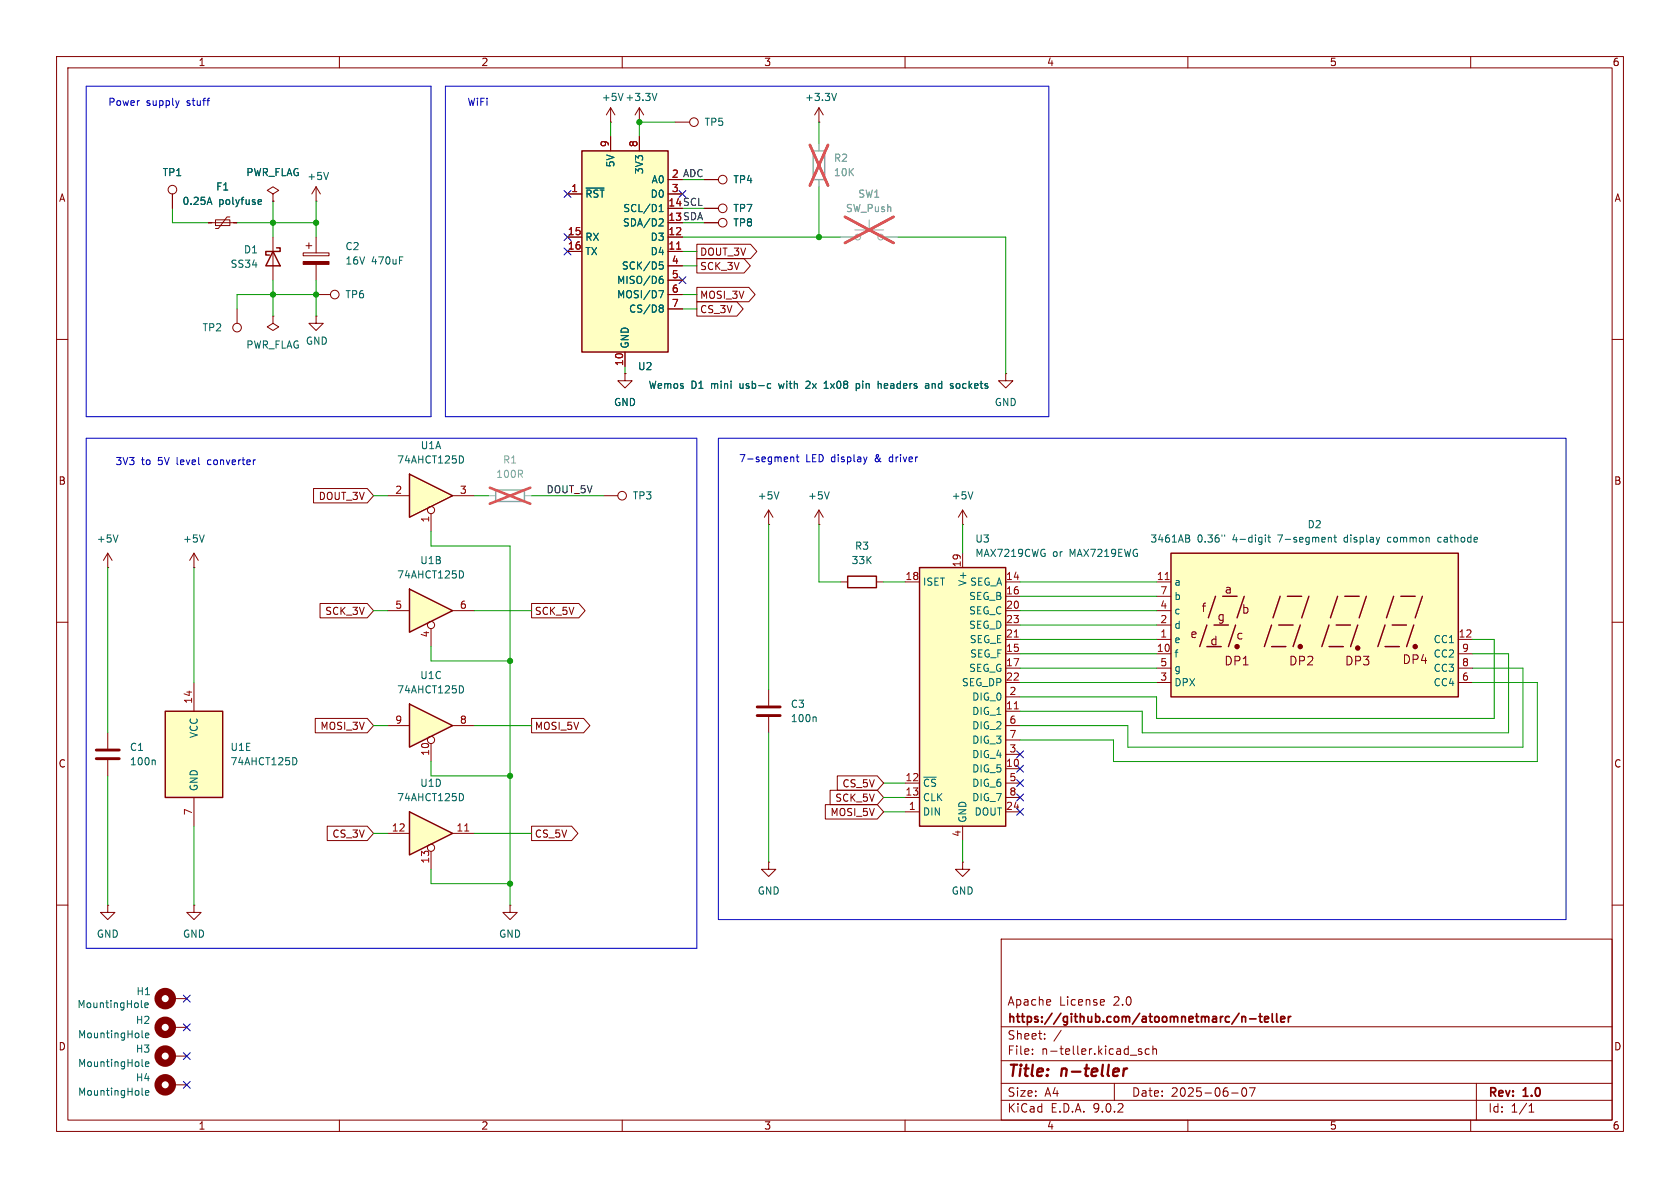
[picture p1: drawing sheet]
<svg xmlns="http://www.w3.org/2000/svg" width="297mm" height="210mm" viewBox="0 0 297 210" stroke-linecap="round" stroke-linejoin="round" font-family="sans-serif">
<g fill="none" stroke="#840000" stroke-width=".18">
<path d="M10 10h277v190h-277zM12 12h273v186h-273zM60 10v2M110 10v2M160 10v2M210 10v2M260 10v2M48.3 41.9v7.6M10 60h2M285 60h2M106.7 87.6h2.5M135.9 92.7h.1"/>
<path d="M135.9 90.2l-.8 1.2M135.9 90.2l.8 1.2M135.9 90.2v2.5M10 110h2M285 110h2M10 160h2M90.2 160v1.3h1.2l-1.2 1.3-1.3-1.3h1.3M90.2 160h.1M177 166h108v32h-108zM185.7 176.8v.3l-.7 .1M195 176.7l.2 .4-.7 .1M195.2 177.6l-.2 .1"/>
<path d="M285 160h2M60 198v2M110 198v2M160 198v2M177 194.5h108M177 191.5h108M177 187.5h108M177 181.5h108M182.5 186.3v.1M182.5 185.5v.1M184.7 183.6v.1M184.7 182.8v.1"/>
<path d="M187.6 182.1l-1.3 2M197 191.5v3M199.8 186.5h1.2M201.8 185.5l-.3-.1-.3 .2 .1 .2 .5 .2v.3h-.6M203.2 185.5l-.5-.1-.2 .3v.4l.1 .2h.6M203.8 185.5l.2-.1 .4 .1 .1 .9M203.8 184.9v1.5M210 198v2M217.7 193.2h1.2M219.7 192.4l.2-.1a.81 .81 0 0 1 .6 .6 .81 .81 0 0 1-.3 .8l-.2 .1a.81 .81 0 0 1-.3-1.4zM220.9 192.3h1l-.7 1.5M260 198v2"/>
<path d="M261 191.5v6.5M270.3 196.6h.9M270.3 195.5l.4-.4v1.5"/>
<circle cx="110" cy="87.6" r=".76"/>
</g>
<path d="M198.7 188.9l-.2 1.3M199.3 188.9l-.4 .1-.2 .3" fill="none" stroke="#840000" stroke-width=".4"/>
<path d="M219.6 179.7v1M219.6 179.8l.2-.1 .3 .1 .1 .9M222.6 179.7h.5M222.8 179.2v1.3l.3 .2M224.9 179.2v1.3l.2 .2M225.7 179.2v1.3l.2 .2M227.8 179.7v1M228.2 179.7l-.3 .1-.1 .2M220.9 180.1h1.2M223.6 180.2l.7-.2-.1-.2-.4-.1-.2 .2v.7h.6M226.4 180.2l.7-.2v-.2l-.5-.1-.2 .2 .1 .7h.6" fill="none" stroke="#840000" stroke-width=".3"/>
<path d="M137.7 86.9l-.4 1.3" fill="none" stroke="#006464" stroke-width=".18"/>
<path d="M48.3 44.5l1.2 2.5h-2.5zM48.9 43.8h.6v.7h-2.5v.6h.6" fill="none" stroke="#840000" stroke-width=".25"/>
<path d="M72.4 124.5l7.6 3.8-7.6 3.8z" fill="#ffffc2"/>
<path d="M72.4 124.5l7.6 3.8-7.6 3.8z" fill="none" stroke="#840000" stroke-width=".25"/>
<g fill="none" stroke="#840000" stroke-width=".18">
<path d="M68.6 128.3h3.8M76.2 131.4v3.2M80 128.3h3.8"/>
<circle cx="76.2" cy="130.8" r=".63"/>
</g>
<path d="M81.5 121.2a.68 .68 0 0 1 .5 .7 .68 .68 0 0 1-.5 .6" fill="none" stroke="#006464" stroke-width=".18"/>
<path d="M72.4 143.5l7.6 3.8-7.6 3.8z" fill="#ffffc2"/>
<path d="M72.4 143.5l7.6 3.8-7.6 3.8z" fill="none" stroke="#840000" stroke-width=".25"/>
<g fill="none" stroke="#840000" stroke-width=".18">
<path d="M68.6 147.3h3.8M76.2 150.5v3.2M80 147.3h3.8"/>
<circle cx="76.2" cy="149.9" r=".63"/>
</g>
<path d="M82.2 146.9h.7" fill="none" stroke="#a90000" stroke-width=".18"/>
<path d="M81.5 140.3a.68 .68 0 0 1 .5 .6 .68 .68 0 0 1-.5 .6" fill="none" stroke="#006464" stroke-width=".18"/>
<path d="M72.4 83.8l7.6 3.8-7.6 3.8z" fill="#ffffc2"/>
<path d="M72.4 83.8l7.6 3.8-7.6 3.8zM149.9 101.9h5v2h-5z" fill="none" stroke="#840000" stroke-width=".25"/>
<g fill="none" stroke="#840000" stroke-width=".18">
<path d="M48.3 55.9v1.3l1 .6-1 .6-1.1-.6 1.1-.6M48.3 55.9h.1M55.9 55.9v1.3h1.2l-1.2 1.2-1.3-1.2h1.3M55.9 55.9h.1M55.9 52.1h2.5M68.6 87.6h3.8M76.2 90.8v3.2M80 87.6h3.8M144.8 92.7h.1M144.8 90.2l-.8 1.2M144.8 90.2l.7 1.2M144.8 90.2v2.5"/>
<path d="M170.2 92.7h.1M170.2 90.2l-.8 1.2M170.2 90.2l.7 1.2M170.2 90.2v2.5M148.6 102.9h1.3M154.9 102.9h1.3M135.9 152.4v1.3h1.3l-1.3 1.2-1.3-1.2h1.3M135.9 152.4h.1M170.2 152.4v1.3h1.2l-1.2 1.2-1.3-1.2h1.3M170.2 152.4h.1"/>
<circle cx="59.2" cy="52.1" r=".76"/>
<circle cx="76.2" cy="90.2" r=".63"/>
</g>
<path d="M81.5 80.6a.68 .68 0 0 1 .5 .6 .68 .68 0 0 1-.5 .7M146.6 86.9l-.4 1.3M172 86.9l-.4 1.3" fill="none" stroke="#006464" stroke-width=".18"/>
<path d="M87.6 86.6h5.1v2h-5.1z" fill="none" stroke="#a1a1a1" stroke-width=".25"/>
<path d="M86.4 87.6h1.2M92.7 87.6h1.3" fill="none" stroke="#a1a1a1" stroke-width=".18"/>
<path d="M86.6 86.2l7.2 2.8M93.8 86.2l-7.2 2.8" fill="none" stroke="#e65255" stroke-width=".46"/>
<path d="M72.4 104.1l7.6 3.9-7.6 3.8z" fill="#ffffc2"/>
<path d="M72.4 104.1l7.6 3.9-7.6 3.8z" fill="none" stroke="#840000" stroke-width=".25"/>
<g fill="none" stroke="#840000" stroke-width=".18">
<path d="M53.6 44.7h4.6v.5h-4.6zM54.1 43.4h1M54.6 42.9v1M55.9 41.9v2.8M55.9 46.7v2.8M177.8 66v1.3h-1.3l1.3 1.3 1.3-1.3h-1.3M177.8 66h.1M68.6 108h3.8M76.2 111.1v3.2M80 108h3.8M30.5 191.8h2.5M30.5 186.7h2.5"/>
<path d="M30.5 181.6h2.5"/>
<circle cx="76.2" cy="110.5" r=".63"/>
</g>
<path d="M81.5 100.9a.68 .68 0 0 1 .5 .6 .68 .68 0 0 1-.5 .7M25.1 193.4l.2 .2M25.1 188.4l.2 .1M25.1 183.3l.2 .2M25.7 193.2l.6-.1v-.3h-.4l-.2 .2 .1 .6h.5M25.7 183l.6-.1v-.2l-.4-.1-.2 .2 .1 .6h.5M25.7 188.1l.6-.1v-.2l-.4-.1-.2 .2 .1 .6h.5" fill="none" stroke="#006464" stroke-width=".18"/>
<path d="M53.6 46.2h4.6v.5h-4.6z" fill="#840000" stroke="#840000" stroke-width=".18"/>
<g fill="none" stroke="#840000" stroke-width="1.3">
<circle cx="29.2" cy="186.7" r="1.27"/>
<circle cx="29.2" cy="191.8" r="1.27"/>
<circle cx="29.2" cy="181.6" r="1.27"/>
</g>
<path d="M29.2 125.7h10.2v15.3h-10.2z" fill="#ffffc2"/>
<path d="M29.2 125.7h10.2v15.3h-10.2z" fill="none" stroke="#840000" stroke-width=".25"/>
<g fill="none" stroke="#840000" stroke-width=".18">
<path d="M30.5 34.3v2.5M48.3 34.3l1-.6-1-.7-1.1 .7 1.1 .6v1.3M48.3 35.6h.1M55.9 35.6h.1M55.9 33l-.8 1.3M55.9 33l.7 1.3M55.9 33v2.6M124.5 39.4h2.5M124.5 31.8h2.5M124.5 36.8h2.5M19 129.5v2.8M19 134.4v2.8"/>
<path d="M34.3 120.7v5M34.3 141v5.1M19 160v1.3h1.3l-1.3 1.3-1.2-1.3h1.2M19 160h.1M30.5 176.5h2.5M34.3 160v1.3h1.3l-1.3 1.3-1.3-1.3h1.3M34.3 160h.1"/>
<circle cx="30.5" cy="33.5" r=".76"/>
<circle cx="127.8" cy="31.7" r=".76"/>
<circle cx="127.8" cy="36.8" r=".76"/>
<circle cx="127.8" cy="39.4" r=".76"/>
</g>
<path d="M58.1 30.5l-.4 1.2M27.3 134.4l.1 .1v.7M52.1 133.9a.68 .68 0 0 1 .4 .7 .68 .68 0 0 1-.4 .6M25 177.9l.2 .2M25.6 177.7l.6-.1-.1-.3h-.3l-.2 .2 .1 .6h.4" fill="none" stroke="#006464" stroke-width=".18"/>
<path d="M17 132.6h4.1M17 134.1h4.1" fill="none" stroke="#840000" stroke-width=".51"/>
<circle cx="29.2" cy="176.5" r="1.27" fill="none" stroke="#840000" stroke-width="1.3"/>
<path d="M102.9 26.7h15.2v35.5h-15.2z" fill="#ffffc2"/>
<path d="M102.9 26.7h15.2v35.5h-15.2z" fill="none" stroke="#840000" stroke-width=".25"/>
<g fill="none" stroke="#840000" stroke-width=".18">
<path d="M107.9 19.1v2.5M107.9 19.1l-.7 1.2M107.9 19.1l.8 1.2M113 19.1v2.5M113 19.1l-.7 1.2M113 19.1l.8 1.2M144.8 19.1l-.8 1.2M144.8 19.1l.7 1.2M144.8 19.1v2.5M36.8 39.4h5.1M38.1 38.9h2.5v1h-2.5zM40.6 38.4h-.5l-1.5 2h-.5"/>
<path d="M100.3 34.3h2.6M107.9 21.6h.1M107.9 24.1v2.6M113 21.6h.1M113 24.1v2.6M118.1 34.3h2.5M119.4 21.6h2.5M144.8 21.6h.1M41.9 54.6v2.6M100.3 41.9h2.6M100.3 44.5h2.6M118.1 41.9h2.5"/>
<path d="M118.1 44.5h2.5M118.1 47h2.5M118.1 49.5h2.5M118.1 52.1h2.5M118.1 54.6h2.5M110.5 66v1.3h1.3l-1.3 1.3-1.3-1.3h1.3M110.5 66h.1M110.5 62.2v2.6M19 97.8l-.7 1.3M19 97.8l.8 1.3M19 97.8v2.5M34.3 97.8l-.8 1.3"/>
<path d="M34.3 97.8l.8 1.3M34.3 97.8v2.5M19 100.3h.1M34.3 100.3h.1"/>
<circle cx="122.7" cy="21.6" r=".76"/>
<circle cx="41.9" cy="57.9" r=".76"/>
</g>
<g fill="none" stroke="#006464" stroke-width=".18">
<path d="M116.1 16.5l-.4 1.3M147.9 16.5l-.4 1.3M37 34.9l.5 1.2M45.7 36.1h.5M45.7 35.4l.4-.1 .1 .3-.6 .1M103.6 33.2h3.2M116.5 37.4h.8M116.5 36.5l.4-.4v1.3M116.7 38.7h.4l.2 .3-.8 .9h.8M116.5 51.4h.8l-.5 1.2M116.6 46.3h.6M116.7 46.8h.3l.3 .2-.2 .5-.4 .1"/>
<path d="M116.8 49.3h.2l.3 .3-.1 .4-.4 .1M116.8 53.9h.2l.3 .3-.3 .3M116.8 54.5h.2M117 54.5l.3 .2v.2l-.2 .2-.3 .1M117.1 48.8l-.3 .1M135.9 67.8l.4 .1M136.3 68.6l-.4 .1M142.7 67.4l-.2 .1M143.1 67.9l-.7 .8h.8M145.7 68.7h.7M145.7 67.7l.4-.3v1.3M151.4 67.9l.3-.1 .2 .1"/>
<path d="M151.4 67.8v1.3M151.9 68.5l-.2 .2-.3-.1M155.2 67.9l.2-.1 .3 .1 .1 .8M163.7 67.9h.4l.1 .8M164.2 68.1l-.4 .1-.2 .1 .2 .4 .4-.1M168.5 68.3v.3M169.2 67.9l-.2 .1 .2 .6M20.9 94.6l-.5 1.2M36.1 94.6l-.4 1.2"/>
</g>
<path d="M119.6 44h.7" fill="none" stroke="#a90000" stroke-width=".18"/>
<path d="M143.8 26.7h2v5.1h-2z" fill="none" stroke="#a1a1a1" stroke-width=".25"/>
<g fill="none" stroke="#a1a1a1" stroke-width=".18">
<path d="M144.8 25.4v1.3M144.8 31.8v1.2M153.7 38.9v1.7M148.6 41.9h2.5M151.1 40.6h5.1M156.2 41.9h2.5"/>
<circle cx="151.6" cy="41.9" r=".51"/>
<circle cx="155.7" cy="41.9" r=".51"/>
</g>
<path d="M143.2 25.6l3.2 7.2M146.4 25.6l-3.2 7.2M149.4 38.3l8.6 4.6M158 38.3l-8.6 4.6" fill="none" stroke="#e65255" stroke-width=".46"/>
<path d="M207 97.8h50.8v25.4h-50.8z" fill="#ffffc2"/>
<g fill="none" stroke="#840000" stroke-width=".25">
<path d="M207 97.8h50.8v25.4h-50.8zM213.4 110.5l-1.3 3.8M213.4 114.3h2.5M214.6 110.5h2.6M214.9 105.4l-1.3 3.8M216.2 105.4h2.5M218.4 110.5l-1.2 3.8M220 105.4l-1.3 3.8M224.8 114.3h2.5M224.8 110.5l-1.3 3.8M226.1 110.5h2.5M226.3 105.4l-1.3 3.8"/>
<path d="M227.6 105.4h2.5M229.9 110.5l-1.3 3.8M231.4 105.4l-1.3 3.8M234.9 114.3h2.6M234.9 110.5l-1.2 3.8M236.2 110.5h2.6M236.5 105.4l-1.3 3.8M237.7 105.4h2.6M240 110.5l-1.2 3.8M241.6 105.4l-1.3 3.8M244.9 114.3h2.5M244.9 110.5l-1.3 3.8"/>
<path d="M246.1 110.5h2.6M246.4 105.4l-1.3 3.8M247.6 105.4h2.6M249.9 110.5l-1.2 3.8M251.5 105.4l-1.3 3.8"/>
</g>
<g fill="#840000" stroke="#840000" stroke-width=".25">
<circle cx="218.7" cy="114.3" r=".36"/>
<circle cx="229.9" cy="114.3" r=".36"/>
<circle cx="240" cy="114.6" r=".36"/>
<circle cx="250.2" cy="114.3" r=".36"/>
</g>
<g fill="none" stroke="#840000" stroke-width=".18">
<path d="M204.5 102.9h2.5M204.5 105.4h2.5M204.5 108h2.5M204.5 110.5h2.5M204.5 113h2.5M204.5 115.6h2.5M204.5 118.1h2.5M257.8 113h2.5M257.8 115.6h2.5M257.8 118.1h2.5M135.9 121.9v2.8M135.9 126.7v2.8"/>
<path d="M204.5 120.7h2.5M257.8 120.7h2.5"/>
</g>
<path d="M206 102.5h.7" fill="none" stroke="#a90000" stroke-width=".18"/>
<path d="M210 94.6l.3 .2-.3 .4 .3 .2v.3l-.2 .1M216.5 94.6v.2M223.7 94.6v.1M223.7 95v.8M224.1 95h.5M224.3 94.6v1l.3 .2M235 95l.4 .2v.6M235.8 95h.5M236 94.6v1l.3 .2M245.5 95l-.2 .2v.4l.2 .2M254.7 95h-.4l-.1 .2v.5l.5 .1M144.1 126.7l.2 .2v.7" fill="none" stroke="#006464" stroke-width=".18"/>
<path d="M133.9 125h4M133.9 126.5h4" fill="none" stroke="#840000" stroke-width=".51"/>
<path d="M162.6 100.3h15.2v45.8h-15.2z" fill="#ffffc2"/>
<path d="M162.6 100.3h15.2v45.8h-15.2z" fill="none" stroke="#840000" stroke-width=".25"/>
<g fill="none" stroke="#840000" stroke-width=".18">
<path d="M30.5 34.3v2.5M36.8 39.4h.7M41.3 39.4h.6M48.3 35.6h.1M100.3 34.3h2.6M107.9 24.1v2.6M113 24.1v2.6M118.1 34.3h2.5M124.5 39.4h2.5M124.5 36.8h2.5M124.5 31.8h2.5M100.3 41.9h2.6"/>
<path d="M100.3 44.5h2.6M118.1 41.9h2.5M118.1 44.5h2.5M118.1 47h2.5M118.1 49.5h2.5M118.1 52.1h2.5M118.1 54.6h2.5M123.2 45.7h8.3l1.2 1.3-1.2 1.3h-8.3zM123.2 53.3h7.1l1.1 1.3-1.1 1.3h-7.1zM123.2 50.8h9.2l1.1 1.3-1.1 1.2h-9.2zM123.2 43.2h9.5l1.1 1.3-1.1 1.2h-9.5zM110.5 66h.1"/>
<path d="M110.5 62.2v2.6M55.4 86.4h9.5l1.1 1.2-1.1 1.3h-9.5zM170.2 97.8v2.5M56.6 106.7h8.3l1.1 1.3-1.1 1.2h-8.3zM94 106.7h8.3l1.1 1.3-1.1 1.2h-8.3zM160 102.9h2.6M177.8 102.9h2.5M177.8 105.4h2.5M177.8 108h2.5M177.8 110.5h2.5M177.8 113h2.5M177.8 115.6h2.5"/>
<path d="M177.8 118.1h2.5M55.7 127h9.2l1.1 1.3-1.1 1.2h-9.2zM94 127h9.2l1.1 1.3-1.1 1.2h-9.2zM146.7 139.7h8.4l1.1 1.3-1.1 1.2h-8.4zM148 137.2h7.1l1.1 1.2-1.1 1.3h-7.1zM160 138.4h2.6M177.8 138.4h2.5M177.8 120.7h2.5M177.8 123.2h2.5M177.8 125.7h2.5M177.8 128.3h2.5M177.8 130.8h2.5"/>
<path d="M177.8 133.4h2.5M177.8 135.9h2.5M57.8 146h7.1l1.1 1.3-1.1 1.3h-7.1zM94 146h7.1l1.1 1.3-1.1 1.3h-7.1zM145.9 142.2h9.2l1.1 1.3-1.1 1.3h-9.2zM160 141h2.6M160 143.5h2.6M170.2 146.1v2.5M177.8 141h2.5M177.8 143.5h2.5"/>
</g>
<path d="M119.6 44h.7M179.3 112.6h.7M179.3 125.3h.7" fill="none" stroke="#a90000" stroke-width=".18"/>
<path d="M15.2 15.2h61v58.5h-61zM31.7 17.8l-.3 .8M78.7 15.2h106.7v58.5h-106.7zM15.2 77.5h108v90.1h-108zM127 77.5h149.9v85.1h-149.9zM45 81.3h.2M139.8 80.8v.8M139.8 80.9l.2-.1h.3v.8M140.8 80.8h.4M140.9 80.4v1l.3 .2M153.3 80.8l-.3 .8" fill="none" stroke="#0000c2" stroke-width=".18"/>
<g fill="none" stroke="#009600" stroke-width=".18">
<path d="M30.5 36.8v2.6h6.3M41.9 39.4h14M48.3 35.6v6.3M55.9 35.6v6.3M107.9 21.6v2.5M119.4 21.6h-6.4v2.5M120.6 36.8h3.9M120.6 39.4h3.9M120.6 31.8h3.9M144.8 21.6v3.8M144.8 33v8.9M48.3 49.5v6.4"/>
<path d="M55.9 49.5v6.4M55.9 52.1h-14v2.5M120.6 41.9h28M120.6 47h2.6M120.6 52.1h2.6M120.6 44.5h2.6M120.6 54.6h2.6M158.7 41.9h19.1v24.1M110.5 64.8v1.2M66 87.6h2.6M76.2 94v2.5h14v63.5M83.8 87.6h2.6"/>
<path d="M94 87.6h12.7M135.9 92.7v29.2M144.8 92.7v10.2h3.8M170.2 92.7v5.1M19 100.3v29.2M34.3 100.3v20.4M66 108h2.6M76.2 114.3v2.5h14M83.8 108h10.2M156.2 102.9h3.8M180.3 108h24.2M180.3 113h24.2"/>
<path d="M180.3 105.4h24.2M180.3 115.6h24.2M180.3 102.9h24.2M180.3 118.1h24.2M180.3 110.5h24.2M260.3 113h3.9v14h-59.7v-3.8h-24.2M260.3 118.1h8.9v14h-69.8v-3.8h-19.1M260.3 115.6h6.4v13.9h-64.8v-3.8h-21.6M19 137.2v22.8M66 128.3h2.6M76.2 134.6v2.6h14M83.8 128.3h10.2"/>
<path d="M135.9 129.5v22.9M156.2 138.4h3.8M180.3 120.7h24.2M260.3 120.7h11.5v13.9h-75v-3.8h-16.5M34.3 146.1v13.9M66 147.3h2.6M76.2 153.7v2.5h14M83.8 147.3h10.2M156.2 143.5h3.8M156.2 141h3.8M170.2 148.6v3.8"/>
</g>
<g fill="none" stroke="#000084" stroke-width=".18">
<path d="M99.7 33.7l1.2 1.2M100.9 33.7l-1.2 1.2M120 33.7l1.3 1.2M121.3 33.7l-1.3 1.2M99.7 43.8l1.2 1.3M99.7 41.3l1.2 1.2M100.9 43.8l-1.2 1.3M100.9 41.3l-1.2 1.2M120 48.9l1.3 1.2M121.3 48.9l-1.3 1.2M179.7 132.7l1.2 1.3M179.7 135.3l1.2 1.2"/>
<path d="M179.7 137.8l1.2 1.2M180.9 132.7l-1.2 1.3M180.9 135.3l-1.2 1.2M180.9 137.8l-1.2 1.2M179.7 142.9l1.2 1.2M179.7 140.4l1.2 1.2M180.9 142.9l-1.2 1.2M180.9 140.4l-1.2 1.2M32.4 175.9l1.2 1.2M33.6 175.9l-1.2 1.2M32.4 181l1.2 1.2M32.4 186.1l1.2 1.2"/>
<path d="M32.4 191.2l1.2 1.2M33.6 181l-1.2 1.2M33.6 186.1l-1.2 1.2M33.6 191.2l-1.2 1.2"/>
</g>
<g fill="none" stroke="#006464" stroke-width=".18">
<path d="M37 34.9l.5 1.2M45.7 36.1h.5M45.7 35.4l.4-.1 .1 .3-.6 .1M103.6 33.2h3.2M116.5 37.4h.8M116.5 36.5l.4-.4v1.3M116.7 38.7h.4l.2 .3-.8 .9h.8M116.5 51.4h.8l-.5 1.2M116.6 46.3h.6M116.7 46.8h.3l.3 .2-.2 .5-.4 .1M116.8 49.3h.2l.3 .3-.1 .4-.4 .1M116.8 53.9h.2l.3 .3-.3 .3"/>
<path d="M116.8 54.5h.2M117 54.5l.3 .2v.2l-.2 .2-.3 .1M117.1 48.8l-.3 .1M135.9 67.8l.4 .1M136.3 68.6l-.4 .1M142.7 67.4l-.2 .1M143.1 67.9l-.7 .8h.8M145.7 68.7h.7M145.7 67.7l.4-.3v1.3M151.4 67.9l.3-.1 .2 .1M151.4 67.8v1.3M151.9 68.5l-.2 .2-.3-.1"/>
<path d="M155.2 67.9l.2-.1 .3 .1 .1 .8M163.7 67.9h.4l.1 .8M164.2 68.1l-.4 .1-.2 .1 .2 .4 .4-.1M168.5 68.3v.3M169.2 67.9l-.2 .1 .2 .6"/>
</g>
<path d="M144.8 25.4v1.3M144.8 31.8v1.2M148.6 41.9h2.5M156.2 41.9h2.5" fill="none" stroke="#a1a1a1" stroke-width=".18"/>
<path d="M143.2 25.6l3.2 7.2M146.4 25.6l-3.2 7.2M149.4 38.3l8.6 4.6M158 38.3l-8.6 4.6" fill="none" stroke="#e65255" stroke-width=".46"/>
<g fill="#009600" stroke="#009600" stroke-width=".18">
<circle cx="48.3" cy="52.1" r=".46"/>
<circle cx="55.9" cy="39.4" r=".46"/>
<circle cx="48.3" cy="39.4" r=".46"/>
<circle cx="90.2" cy="116.8" r=".46"/>
<circle cx="90.2" cy="137.2" r=".46"/>
<circle cx="90.2" cy="156.2" r=".46"/>
<circle cx="113" cy="21.6" r=".46"/>
<circle cx="55.9" cy="52.1" r=".46"/>
<circle cx="144.8" cy="41.9" r=".46"/>
</g>
<g font-size="2.8" fill="#840000">
<text x="178" y="190.9">Title:</text>
<text x="187.7" y="190.9">n-teller</text>
</g>
<g font-size="2.1" fill="#840000">
<text x="216.4" y="105.1">a</text>
<text x="210.3" y="113">e</text>
<text x="212.3" y="108.4">f</text>
<text x="215.1" y="110">g</text>
<text x="218.5" y="113.3">c</text>
<text x="219.5" y="108.7">b</text>
<text x="213.9" y="114.3">d</text>
<text x="216.4" y="117.8">DP1</text>
<text x="227.8" y="117.8">DP2</text>
<text x="237.7" y="117.8">DP3</text>
<text x="247.9" y="117.6">DP4</text>
<text x="178" y="178">Apache</text>
<text x="187.2" y="178">License</text>
<text x="196.9" y="178">2.0</text>
<text x="178" y="184">Sheet:</text>
<text x="178" y="181.2">https://github.com/atoomnetmarc/n-teller</text>
<text x="178" y="186.7">File:</text>
<text x="184.1" y="186.7">n-teller.kicad_sch</text>
<text x="178" y="196.9">KiCad</text>
<text x="178" y="194.1">Size:</text>
<text x="184.7" y="194.1">A4</text>
<text x="185.7" y="196.9">E.D.A.</text>
<text x="193.3" y="196.9">9.0.2</text>
<text x="200" y="194.1">Date:</text>
<text x="207" y="194.1">2025-06-07</text>
<text x="263" y="194.3">Rev:</text>
<text x="263" y="196.9">Id:</text>
<text x="267.1" y="196.9">1/1</text>
<text x="269.4" y="194.3">1.0</text>
</g>
<g font-size="1.8" fill="#840000">
<text x="35" y="11.9">1</text>
<text x="85" y="11.9">2</text>
<text x="135" y="11.9">3</text>
<text x="185" y="11.9">4</text>
<text x="235" y="11.9">5</text>
<text x="285" y="11.9">6</text>
<text x="10.3" y="35.9">A</text>
<text x="118.7" y="31.5">2 ADC</text>
<text x="285.3" y="35.9">A</text>
<text x="118.1" y="36.6">14 SCL</text>
<text x="118.1" y="39.1">13 SDA</text>
<text x="123.7" y="47.9">SCK_3V</text>
<text x="123.7" y="45.4">DOUT_3V</text>
<text x="123.7" y="53">MOSI_3V</text>
<text x="123.7" y="55.6">CS_3V</text>
<text x="10.3" y="85.9">B</text>
<text x="56.2" y="88.6">DOUT_3V</text>
<text x="285.3" y="85.9">B</text>
<text x="57.4" y="108.9">SCK_3V</text>
<text x="94.5" y="108.9">SCK_5V</text>
<text x="56.5" y="129.2">MOSI_3V</text>
<text x="94.5" y="129.2">MOSI_5V</text>
<text x="10.3" y="135.9">C</text>
<text x="285.3" y="135.9">C</text>
<text x="147.6" y="141.9">SCK_5V</text>
<text x="148.8" y="139.4">CS_5V</text>
<text x="58.7" y="148.3">CS_3V</text>
<text x="94.5" y="148.3">CS_5V</text>
<text x="146.7" y="144.5">MOSI_5V</text>
<text x="10.3" y="185.9">D</text>
<text x="285.3" y="185.9">D</text>
<text x="35" y="199.9">1</text>
<text x="85" y="199.9">2</text>
<text x="135" y="199.9">3</text>
<text x="185" y="199.9">4</text>
<text x="235" y="199.9">5</text>
<text x="285" y="199.9">6</text>
</g>
<g font-size="1.8" fill="#0000c2">
<text x="19" y="18.8">Power</text>
<text x="25.8" y="18.8">supply</text>
<text x="33.1" y="18.8">stuff</text>
<text x="82.5" y="18.8">WiFi</text>
<text x="20.3" y="82.3">3V3</text>
<text x="25" y="82.3">to</text>
<text x="28" y="82.3">5V</text>
<text x="31.5" y="82.3">level</text>
<text x="37.2" y="82.3">converter</text>
<text x="130.6" y="81.8">7-segment</text>
<text x="142.4" y="81.8">LED display</text>
<text x="154.9" y="81.8">&amp;</text>
<text x="157.7" y="81.8">driver</text>
</g>
<g font-size="1.8" fill="#006464">
<text x="106.3" y="18.1">+5V +3.3V</text>
<text x="124.5" y="22.5">TP5</text>
<text x="142.2" y="18.1">+3.3V</text>
<text x="108.8" y="29.7" transform="rotate(-90 108.8 29.7)">5V</text>
<text x="28.7" y="31.3">TP1</text>
<text x="38.1" y="33.9">F1</text>
<text x="43.4" y="31.3">PWR_FLAG</text>
<text x="54.2" y="32">+5V</text>
<text x="103.4" y="35.2">~{RST}</text>
<text x="113.9" y="30.9" transform="rotate(-90 113.9 30.9)">3V3</text>
<text x="114.9" y="35.2">D0</text>
<text x="115.1" y="32.6">A0</text>
<text x="129.5" y="32.6">TP4</text>
<text x="32.2" y="36.4">0.25A</text>
<text x="38.7" y="36.4">polyfuse</text>
<text x="110" y="40.2">SDA/D2</text>
<text x="110.1" y="37.7">SCL/D1</text>
<text x="129.5" y="40.2">TP8</text>
<text x="129.5" y="37.7">TP7</text>
<text x="40.7" y="47.5">SS34</text>
<text x="43" y="45">D1</text>
<text x="61" y="44.4">C2</text>
<text x="61" y="47">16V</text>
<text x="65.6" y="47">470uF</text>
<text x="103.4" y="42.8">RX</text>
<text x="103.4" y="45.3">TX</text>
<text x="109.8" y="47.9">SCK/D5</text>
<text x="114.9" y="42.8">D3</text>
<text x="114.9" y="45.3">D4</text>
<text x="61" y="52.9">TP6</text>
<text x="109" y="50.4">MISO/D6</text>
<text x="109" y="52.9">MOSI/D7</text>
<text x="35.7" y="58.8">TP2</text>
<text x="111.1" y="55.5">CS/D8</text>
<text x="43.4" y="61.8">PWR_FLAG</text>
<text x="54" y="61.1">GND</text>
<text x="111.4" y="61.7" transform="rotate(-90 111.4 61.7)">GND</text>
<text x="112.7" y="65.6">U2</text>
<text x="108.5" y="72">GND</text>
<text x="114.6" y="68.9">Wemos</text>
<text x="122.1" y="68.9">D1</text>
<text x="125.8" y="68.9">mini</text>
<text x="131" y="68.9">usb-c</text>
<text x="138.2" y="68.9">with</text>
<text x="143.2" y="68.9">2x</text>
<text x="146.6" y="68.9">1x08</text>
<text x="152.4" y="68.9">pin</text>
<text x="156.5" y="68.9">headers</text>
<text x="165.1" y="68.9">and</text>
<text x="169.7" y="68.9">sockets</text>
<text x="175.8" y="72">GND</text>
<text x="70.1" y="82.1">74AHCT125D</text>
<text x="74.3" y="79.6">U1A</text>
<text x="111.8" y="88.5">TP3</text>
<text x="133.9" y="88.5">+5V</text>
<text x="142.7" y="88.5">+5V</text>
<text x="168.1" y="88.5">+5V</text>
<text x="231.1" y="93.6">D2</text>
<text x="17" y="96.1">+5V</text>
<text x="32.3" y="96.1">+5V</text>
<text x="74.2" y="99.9">U1B</text>
<text x="150.5" y="99.9">33K</text>
<text x="151.1" y="97.4">R3</text>
<text x="172.3" y="96.1">U3</text>
<text x="172.3" y="98.7">MAX7219CWG</text>
<text x="186.1" y="98.7">or</text>
<text x="189.2" y="98.7">MAX7219EWG</text>
<text x="203.3" y="96.1">3461AB</text>
<text x="211.6" y="96.1">0.36&quot;</text>
<text x="218" y="96.1">4-digit</text>
<text x="226.2" y="96.1">7-segment</text>
<text x="238.1" y="96.1">display</text>
<text x="246" y="96.1">common</text>
<text x="255.1" y="96.1">cathode</text>
<text x="70.1" y="102.5">74AHCT125D</text>
<text x="163.1" y="103.7">ISET</text>
<text x="171" y="103.7" transform="rotate(-90 171 103.7)">V+</text>
<text x="171.2" y="106.3">SEG_B</text>
<text x="171.4" y="103.7">SEG_A</text>
<text x="207.5" y="103.7">a</text>
<text x="207.5" y="106.3">b</text>
<text x="171.2" y="108.8">SEG_C</text>
<text x="171.2" y="111.4">SEG_D</text>
<text x="171.3" y="113.9">SEG_E</text>
<text x="207.5" y="108.8">c</text>
<text x="207.5" y="111.4">d</text>
<text x="207.5" y="113.9">e</text>
<text x="253.3" y="113.9">CC1</text>
<text x="171.2" y="119">SEG_G</text>
<text x="171.4" y="116.4">SEG_F</text>
<text x="207.5" y="116.4">f</text>
<text x="207.5" y="119">g</text>
<text x="253.3" y="116.4">CC2</text>
<text x="253.3" y="119">CC3</text>
<text x="70.1" y="122.8">74AHCT125D</text>
<text x="74.2" y="120.2">U1C</text>
<text x="139.7" y="125.3">C3</text>
<text x="170" y="121.5">SEG_DP</text>
<text x="171.8" y="124.1">DIG_0</text>
<text x="207.5" y="121.5">DPX</text>
<text x="253.3" y="121.5">CC4</text>
<text x="35.2" y="130.6" transform="rotate(-90 35.2 130.6)">VCC</text>
<text x="139.7" y="127.9">100n</text>
<text x="171.8" y="126.6">DIG_1</text>
<text x="171.8" y="129.1">DIG_2</text>
<text x="171.8" y="131.7">DIG_3</text>
<text x="22.9" y="132.9">C1</text>
<text x="22.9" y="135.5">100n</text>
<text x="40.6" y="132.9">U1E</text>
<text x="40.6" y="135.5">74AHCT125D</text>
<text x="171.8" y="134.2">DIG_4</text>
<text x="171.8" y="136.8">DIG_5</text>
<text x="35.2" y="140" transform="rotate(-90 35.2 140)">GND</text>
<text x="70.1" y="141.8">74AHCT125D</text>
<text x="74.2" y="139.3">U1D</text>
<text x="163.1" y="139.3">~{CS}</text>
<text x="163.1" y="141.8">CLK</text>
<text x="171.8" y="139.3">DIG_6</text>
<text x="171.8" y="141.8">DIG_7</text>
<text x="163.1" y="144.4">DIN</text>
<text x="171" y="145.5" transform="rotate(-90 171 145.5)">GND</text>
<text x="172.2" y="144.4">DOUT</text>
<text x="133.9" y="158.3">GND</text>
<text x="168.1" y="158.3">GND</text>
<text x="17" y="166">GND</text>
<text x="32.3" y="166">GND</text>
<text x="88.1" y="166">GND</text>
<text x="13.6" y="178.4">MountingHole</text>
<text x="24" y="176.1">H1</text>
<text x="13.7" y="183.7">MountingHole</text>
<text x="23.9" y="181.2">H2</text>
<text x="13.7" y="188.8">MountingHole</text>
<text x="23.9" y="191.4">H4</text>
<text x="23.9" y="186.3">H3</text>
<text x="13.7" y="193.9">MountingHole</text>
</g>
<g font-size="1.8" fill="#a90000">
<text x="107.7" y="26.1" transform="rotate(-90 107.7 26.1)">9</text>
<text x="112.8" y="26.1" transform="rotate(-90 112.8 26.1)">8</text>
<text x="100.9" y="34">1</text>
<text x="118.7" y="34">3</text>
<text x="118.7" y="31.5">2</text>
<text x="100.3" y="41.7">15</text>
<text x="118.1" y="41.7">12</text>
<text x="118.1" y="36.6">14</text>
<text x="118.1" y="39.1">13</text>
<text x="100.3" y="44.2">16</text>
<text x="118.1" y="44.2">11</text>
<text x="118.7" y="46.7">4</text>
<text x="118.7" y="49.3">5</text>
<text x="118.7" y="51.8">6</text>
<text x="118.7" y="54.4">7</text>
<text x="110.2" y="64.8" transform="rotate(-90 110.2 64.8)">10</text>
<text x="69.8" y="87.4">2</text>
<text x="81.2" y="87.4">3</text>
<text x="75.9" y="92.5" transform="rotate(-90 75.9 92.5)">1</text>
<text x="169.9" y="100.4" transform="rotate(-90 169.9 100.4)">19</text>
<text x="69.8" y="107.7">5</text>
<text x="81.2" y="107.7">6</text>
<text x="160" y="102.6">18</text>
<text x="177.8" y="102.6">14</text>
<text x="177.8" y="105.2">16</text>
<text x="177.8" y="107.7">20</text>
<text x="204.4" y="102.6">11</text>
<text x="205" y="105.2">7</text>
<text x="205" y="107.7">4</text>
<text x="75.9" y="112.8" transform="rotate(-90 75.9 112.8)">4</text>
<text x="177.8" y="110.2">23</text>
<text x="177.8" y="112.8">21</text>
<text x="205" y="110.2">2</text>
<text x="205" y="112.8">1</text>
<text x="257.8" y="112.8">12</text>
<text x="177.8" y="115.3">15</text>
<text x="177.8" y="117.9">17</text>
<text x="204.4" y="115.3">10</text>
<text x="205" y="117.9">5</text>
<text x="258.4" y="115.3">9</text>
<text x="258.4" y="117.9">8</text>
<text x="34" y="124.5" transform="rotate(-90 34 124.5)">14</text>
<text x="177.8" y="120.4">22</text>
<text x="177.8" y="125.5">11</text>
<text x="178.4" y="122.9">2</text>
<text x="205" y="120.4">3</text>
<text x="258.4" y="120.4">6</text>
<text x="69.8" y="128">9</text>
<text x="81.2" y="128">8</text>
<text x="178.4" y="128">6</text>
<text x="178.4" y="130.6">7</text>
<text x="75.9" y="133.7" transform="rotate(-90 75.9 133.7)">10</text>
<text x="177.8" y="135.6">10</text>
<text x="178.4" y="133.1">3</text>
<text x="160" y="138.2">12</text>
<text x="160" y="140.7">13</text>
<text x="160.6" y="143.3">1</text>
<text x="177.8" y="143.3">24</text>
<text x="178.4" y="138.2">5</text>
<text x="178.4" y="140.7">8</text>
<text x="34" y="144.2" transform="rotate(-90 34 144.2)">7</text>
<text x="69.2" y="147.1">12</text>
<text x="80.6" y="147.1">11</text>
<text x="169.9" y="148" transform="rotate(-90 169.9 148)">4</text>
<text x="75.9" y="152.8" transform="rotate(-90 75.9 152.8)">13</text>
</g>
<g font-size="1.8" fill="#989898">
<text x="147.3" y="28.8">R2</text>
<text x="147.3" y="31.3">10K</text>
<text x="151.6" y="35.2">SW1</text>
<text x="149.5" y="37.7">SW_Push</text>
<text x="88.8" y="82.1">R1</text>
<text x="87.6" y="84.7">100R</text>
</g>
<text font-size="1.8" fill="#0f0f0f" x="96.5" y="87.3">DOUT_5V</text>
</svg>
